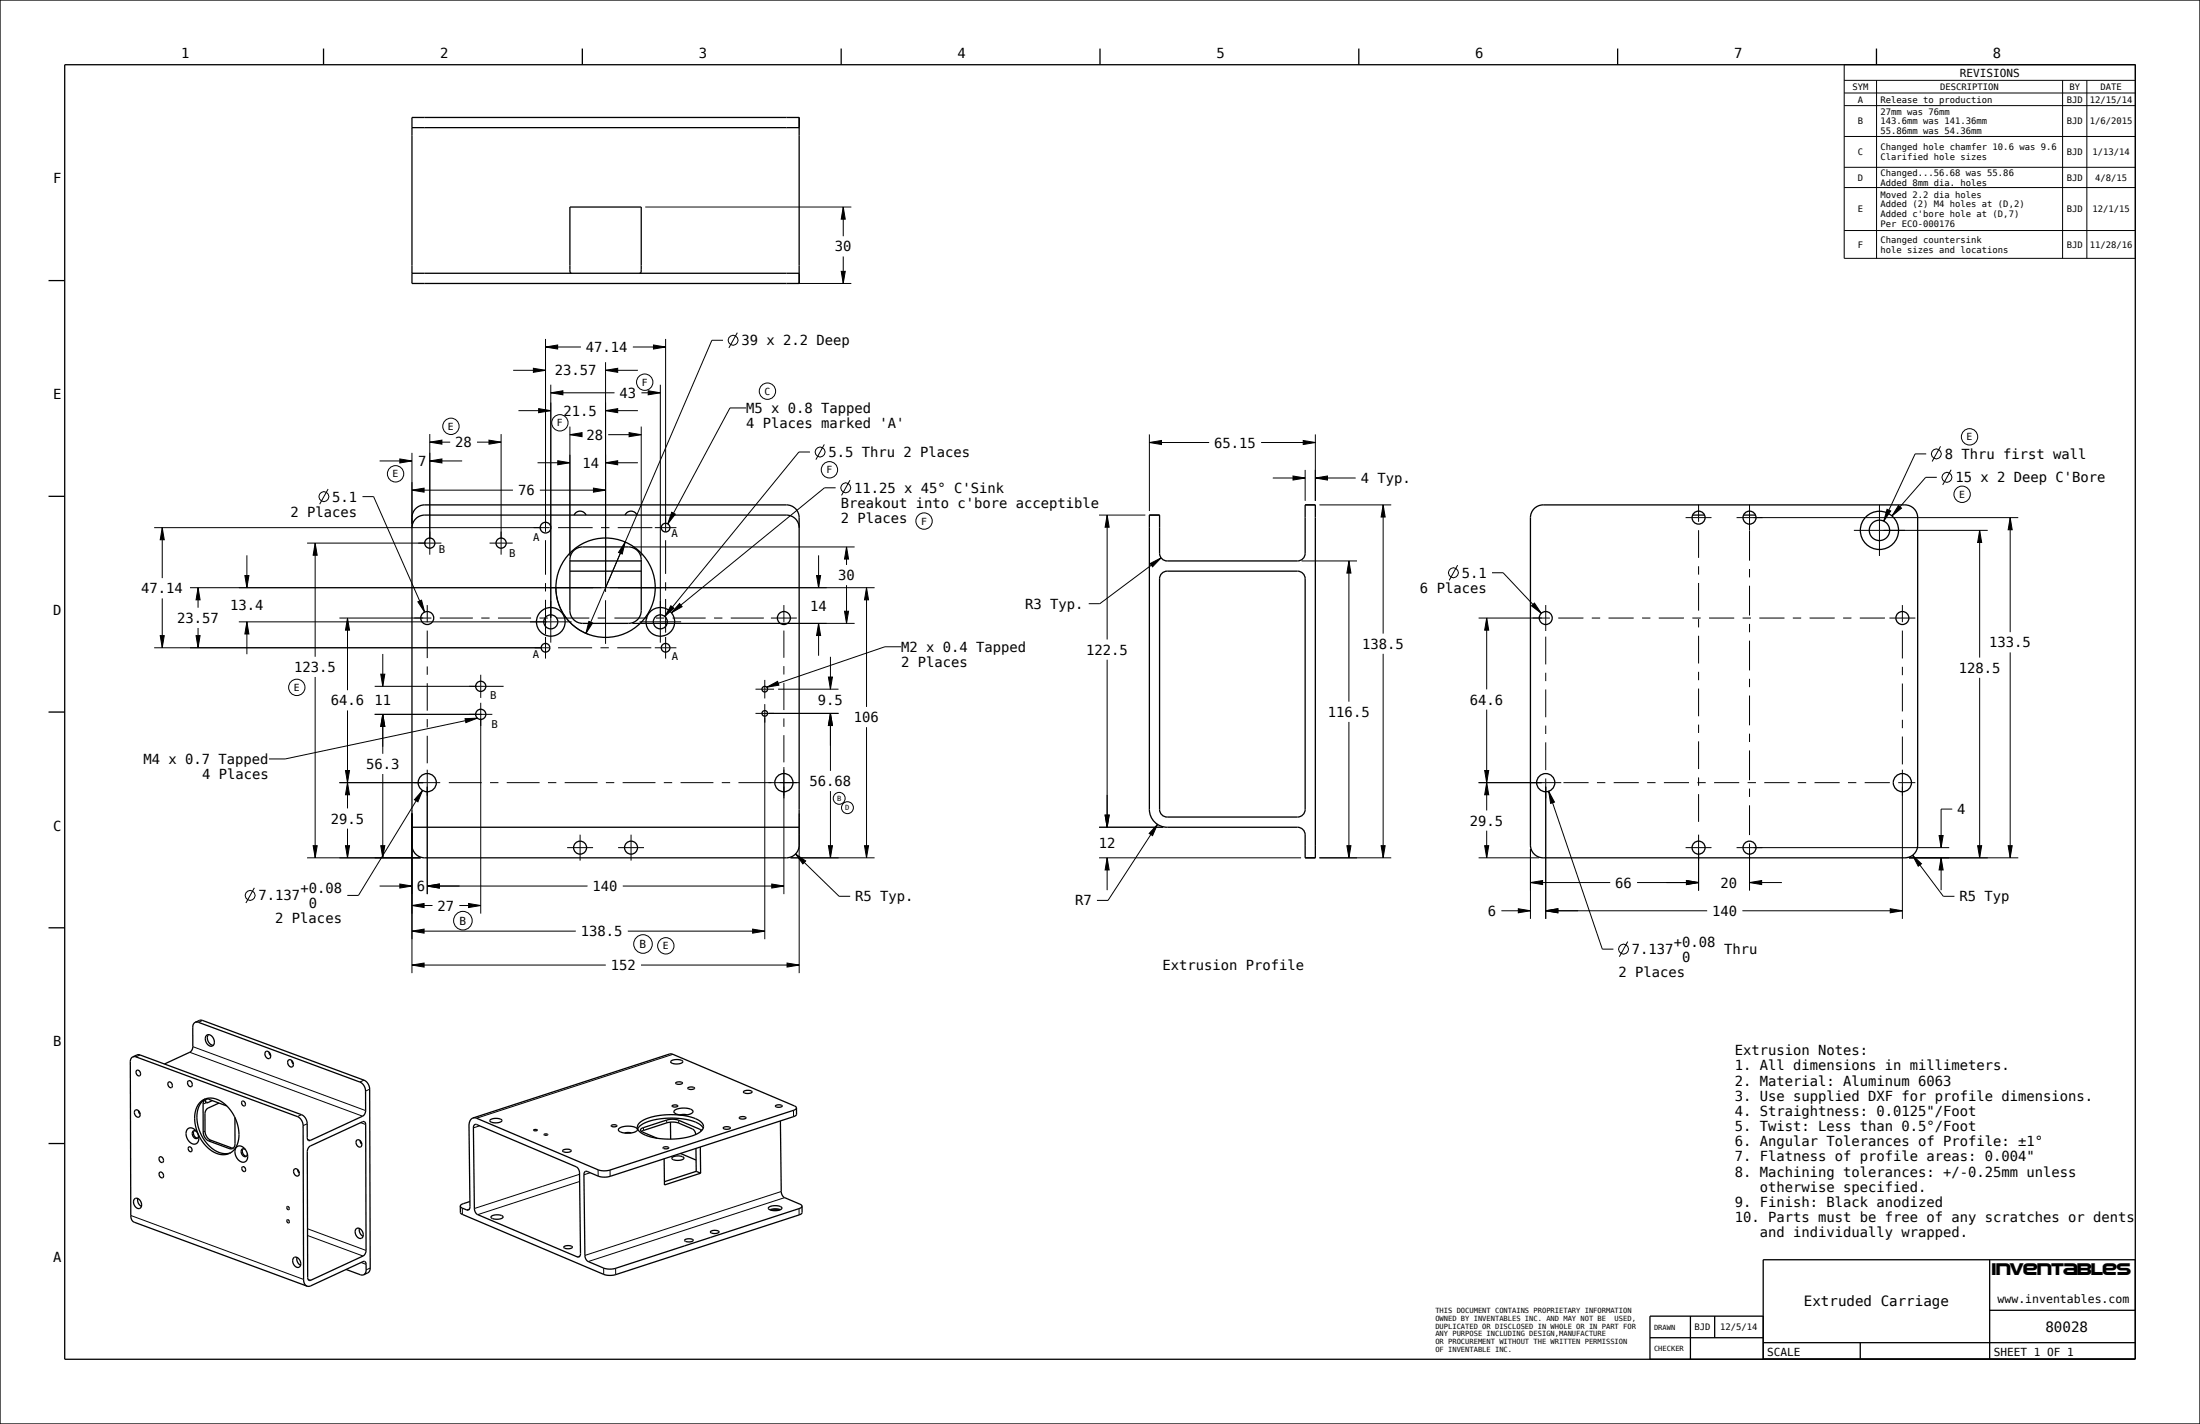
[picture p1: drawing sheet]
<svg xmlns="http://www.w3.org/2000/svg" width="864mm" height="559mm" viewBox="0 0 864 559" stroke-linecap="round" stroke-linejoin="round" font-family="sans-serif">
<g fill="none" stroke="#000" stroke-width=".51">
<path d="M0 0h863.6v558.8h-863.6zM127 19v6.4M228.6 19v6.4M330.2 19v6.4M431.8 19v6.4M533.4 19v6.4M635 19v6.4M736.6 19v6.4M25.4 25.4h812.8v508h-812.8zM161.7 46.1h152v65.1h-152zM161.7 50.1h152M19 110.1h6.4"/>
<path d="M161.7 107.2h152M224.4 107.2l-.5-.2-.2-.9v-24.9h28v24.9l-.1 .9-.6 .2M19 194.8h6.4M162.9 199.9a5 5 0 0 1 3.8-1.8h142a5 5 0 0 1 5 5v128.5a5 5 0 0 1-5 5h-142a5 5 0 0 1-5-5v-128.5a5 5 0 0 1 1.2-3.2zM602.2 199.6l1.4-1 2.2-.5h142a5 5 0 0 1 5 5v128.5a5 5 0 0 1-5 5h-142a5 5 0 0 1-5-5v-128.5l.2-1.6zM161.7 207.1a5 5 0 0 1 5-5h142a5 5 0 0 1 5 5M451.2 202.1h4v15a3 3 0 0 0 3 3h51.1a3 3 0 0 0 3-3v-19h4v138.5h-4v-9a3 3 0 0 0-3-3h-51.1a7 7 0 0 1-7-7zM664.4 202.1h4.7M684.4 202.1h4.7M223.7 220.1h28M223.7 224.1h28M456.3 224.8l1.9-.7h51.1a3 3 0 0 1 3 3v90.5a3 3 0 0 1-3 3h-51.1a3 3 0 0 1-3-3v-90.5a2.99 2.99 0 0 1 1.1-2.3z"/>
<path d="M19 279.4h6.4M161.7 324.6h152M19 364.1h6.4M52.1 414.7l-.7 .7-.2 1.2 .1 60.4 .7 2.1 .7 .5 67.8 25.1M52.1 414.7h1.3l63.3 23.5a4 4 0 0 1 2.3 3.5l.2 60.4 .4 1.7 .9 .9M76.6 401.2l2-.9 .9 .1 63.4 23.5a4 4 0 0 1 2.2 3.5l.2 70.2-.5 1.6-2 1M76.6 401.2h1.3l63.4 23.4a4 4 0 0 1 2.2 3.6v7.8l-.3 1-.6 .8-20.8 9.7a.89 .89 0 0 1-.9-.1 .89 .89 0 0 1-.3-1v-5.4a4 4 0 0 0-2.3-3.6l-63.3-23.4-1-.1-1.9 .8M76.6 401.2l-.5 .5-.4 .9v8.3l-.5 1.4-.7 .6-9.9 4.6M263.4 416.4l1.8-.6a2.22 2.22 0 0 1 2.8 1 3.8 3.8 0 0 1-4.7-.1zM81 432.7h.1M81.1 431.3a.8 .8 0 0 0-.5 .7 .8 .8 0 0 0 .4 .7M83.3 431.9l-2.2 .8"/>
<path d="M85.9 432.9l-4.4 2-.8 1-.2 1v7a4 4 0 0 0 2.2 3.5l8.9 3.1M185.7 438.7l-1.1 .9-.5 1.9 .4 32a1.03 1.03 0 0 1-1.3 1.3l-2.1-.9-.4-.6M306.3 439.9l.4 28a2.67 2.67 0 0 0 1.3 2.1l6.2 2.6 .6 .7M312.6 434.8l-.7-.8-48.6-20.4-77.6 25.1M312.6 434.8l-.3 .5-.8 .4-72 23.4-1.9 .4-2.8-.4-47.7-20.3-1.4-.1M312.6 434.8l.1 2.5-1 .8-72.2 23.5-1.8 .3-2-.1-5.2-2.1a1.01 1.01 0 0 0-1.1 .2 1.01 1.01 0 0 0-.2 1.1l.4 32a2.67 2.67 0 0 0 1.3 2.1l6.7 2.7 1.9 .2 1.9-.2 72.3-23.5 .8-.5 .3-.5M19 448.7h6.4M121.4 450l20.9-9.8a.89 .89 0 0 1 1 .1 .89 .89 0 0 1 .2 1v50.3l-1 1.3-20.5 9.5a.89 .89 0 0 1-1-.1 .89 .89 0 0 1-.2-1l-.2-49.4 .2-1zM186.2 441.4l.9-.1 39.1 16.6a2.77 2.77 0 0 1 1.3 2.4l.4 31.6a1.03 1.03 0 0 1-1.3 1.3l-39.1-16.6a2.77 2.77 0 0 1-1.3-2.4l-.4-31.6zM251.8 444l9.9-3.4 1.9-.3 2.6 .3 5.6 2.4a2.68 2.68 0 0 1 1.3 2.2M260.7 454.7l.1 10.3 14.2-4.6M263.2 440.4l.1 6.6"/>
<path d="M263.9 454.2l1.8-.6a2.22 2.22 0 0 1 2.7 1 3.8 3.8 0 0 1-4.7-.1zM267.1 452.6l6.1 2.6M273.2 450.7l.1 9M273.3 459.7l-12.5 4M273.3 459.7l1.7 .7M274.9 450.1l.1 10.3M52.8 470.5a2.23 2.23 0 0 1 2.4 .7 2.23 2.23 0 0 1 .2 2.5 1.61 1.61 0 0 1-1.8 .4 1.61 1.61 0 0 1-1-1.5l-.2-1.3zM54.1 470.3a2.82 2.82 0 0 0 1.4 3.1M180.7 473.3v2.6l.8 .7 55.5 23.5 2.5 .4 2.2-.3 72.2-23.5 .9-.8v-2.6M184.5 471.5l-3 1-.8 .8M135.9 498.2l5.8 2.1 1-.1M781 494.3v38.9"/>
<path d="M838.2 494.3h-146.1v39.1M142.7 500.2l.9-1.2 .1-2.8a.9 .9 0 0 0-.2-1 .9 .9 0 0 0-1-.1l-20.5 9.5-1.5 .1M663.6 516.5v16.9M673.1 516.5v8.4M692.1 516.5h-44.4v16.9M781 514.2h57.2M647.7 524.9h44.4M692.1 533.2h146.1M692.1 526.9h146.1M730.2 526.9v6.3"/>
<circle cx="167.7" cy="307.1" r="3.6"/>
<circle cx="746.8" cy="307.1" r="3.6"/>
</g>
<g fill="none" stroke="#000" stroke-width=".39">
<path d="M723.9 25.4h114.3v76h-114.3zM723.9 31.5h114.3M723.9 36.5h114.3M736.6 31.5v69.9M809.7 31.5v69.9M819.2 31.5v69.9M723.9 41.5h114.3M723.9 53.6h114.3M723.9 65.7h114.3M723.9 73.6h114.3M253.3 81.2h80.9M331 81.2l.8 4.8h-1.6z"/>
<path d="M331 81.2v11.5M723.9 90.5h114.3M310.3 111.2h23.9M330.2 106.5h1.6l-.8 4.7zM331 100.7v10.5M214.1 136.2l4.8-.8v1.6zM214.1 133v72.5M214.1 136.2h13.9M248.4 136.2h12.9M256.5 135.4l4.8 .8-4.8 .8zM261.3 133v72.5M283.8 133.5h-4.4l-49.4 115"/>
<path d="M289.4 130.6l-3.3 5.9M201.4 145.3h12.7M209.4 144.5l4.7 .8-4.7 .8zM216.2 154.1l4.8-.8v1.6zM216.2 151v91.4M216.2 154.1h25M237.7 145.3l4.8-.8v1.6zM237.7 142.1v86.9M237.7 145.3h12.7M251.8 154.1h7.4M254.4 153.3l4.8 .8-4.8 .8zM259.2 151v91.4"/>
<path d="M161.7 177.7v27.8M168.7 173.5l4.8-.8v1.6zM168.7 170.3v41.2M168.7 173.5h8M187.3 173.5h9.4M191.9 172.7l4.8 .8-4.8 .8zM196.7 170.3v41.2M203.5 161.2h12.7M211.4 160.4l4.8 .8-4.8 .7zM223.7 170.6l4.8-.8v1.6zM223.7 167.4v50.6M223.7 170.6h4.5"/>
<path d="M237.7 161.2l4.8-.8v1.5zM237.7 161.2h12.7M238.7 170.6h13M246.9 169.8l4.8 .8-4.8 .8zM251.7 167.4v50.6M292.9 160.1h-6.4l-24.4 45.5M318 177.4h-4.4l-52.7 64.5M323.6 174.4l-3.3 6M451.2 173.7l4.7-.8v1.5zM451.2 170.5v30M451.2 173.7h23.4M495 173.7h21.3"/>
<path d="M511.6 172.9l4.7 .8-4.7 .7zM516.3 170.5v26M756.1 178.1h-4.3l-12.3 26.4M761.8 175.1l-3.4 6M128.8 191.9l-3.3 6M142.3 194.9h4.4l20 45.3M149 180.9h12.7M156.9 180.1l4.8 .8-4.8 .8zM161.7 192.3l4.8-.8v1.6zM161.7 192.3h39.7M168.7 180.9l4.8-.8v1.6zM168.7 180.9h12.7"/>
<path d="M211 181.6h12.7M211.9 192.3h25.8M218.9 180.8l4.8 .8-4.8 .8zM232.9 191.5l4.8 .8-4.8 .8zM237.7 181.6l4.8-.8v1.6zM237.7 181.6h12.7M328 191.4h-4.3l-60.1 49.1M333.6 188.4l-3.3 6M499.6 187.6h12.7M507.6 186.8l4.7 .8-4.7 .8zM512.3 184.4v12.1M516.3 187.6l4.8-.8v1.6z"/>
<path d="M516.3 187.6h15.9M517.9 198.1h28.2M542.9 198.1l.8 4.8h-1.5zM542.9 198.1v50.5M740.8 199.8l1.4 .7-2.7 4zM745.2 198.4l1.2 1-3.7 3.1zM760.3 187.3h-4.4l-13.2 15.2M765.9 184.3l-3.3 6M60.5 207.1h152.1M63.7 207.1l.8 4.7h-1.6zM63.7 207.1v19.8M96.9 217.9v12.7"/>
<path d="M120.5 213.1h46.6M123.7 213.1l.8 4.8h-1.6zM123.7 213.1v44.6M245.4 212.7l-1.1 4.7-1.5-.6zM248.3 214.6h87.2M263.7 201l1.4 .8-3 3.8zM321.3 217.9v12.7M332.3 214.6l.8 4.8h-1.6zM332.3 214.6v7.1M431.4 202.1h18.2M434.6 202.1l.8 4.8h-1.6zM434.6 202.1v48.8"/>
<path d="M455.8 218.9l-24.1 18h-4.3M688.4 203.1h103.9M739.4 208.1h40.9M777.1 208.1l.8 4.8h-1.6zM777.1 208.1v50M789.1 203.1l.8 4.8h-1.6zM789.1 203.1v45M63.7 234.8v19.4M74.6 230.6h161.5M77.8 230.6l.7 4.8h-1.5zM77.8 230.6v7.9M96.1 225.9h1.6l-.8 4.7z"/>
<path d="M164 236.2l1.5-.7 1.2 4.7zM218.2 230.6a19.5 19.5 0 0 0 13.3 18.5M239.3 230.6h104M263.3 237.7l1.3 1-3.7 3.2zM266.8 236.8l1 1.3-4.2 2.4zM320.5 225.9h1.6l-.8 4.7zM331.5 239.9h1.6l-.8 4.7zM332.3 229.6v15M340.1 230.6l.8 4.8h-1.5zM340.1 230.6v46.8M451.5 221.1l4.3-2.2-3.4 3.5zM510.9 220.1h21.8"/>
<path d="M529.5 220.1l.8 4.8h-1.6zM529.5 220.1v55.3M572.2 221.8l-3.3 5.9M585.7 224.8h4.3l15 15.9M601.2 237.7l1.1-1 2.7 4zM60.5 254.2h152.1M62.9 249.4h1.6l-.8 4.8zM77 249.4h1.5l-.7 4.8zM77.8 246.4v7.8M93.7 244h120.9M96.9 244l.8 4.8h-1.6zM96.9 244v12.7"/>
<path d="M133.2 242.5h32.9M136.4 242.5l.8 4.8h-1.6zM136.4 242.5v28.4M150.3 256.6v12.7M231.2 243.9l1.4 .6-2.6 4zM248.3 244.6h87.2M321.3 244.6l.8 4.8h-1.6zM321.3 244.6v12.7M326 257.7v12.7M353.7 253.8h-6.3l-46.4 15.9M434.6 258.9v65.7M542.9 256.6v80"/>
<path d="M580.4 242.5h24.8M583.6 242.5l.8 4.8h-1.6zM583.6 242.5v28M789.1 256v80.6M123.7 265.6v71M136.4 278.8v38.4M147.1 269.3h40M149.5 264.6h1.6l-.8 4.7zM301 269.7l4.2-2.3 .6 1.5zM301.8 279.9h27.4M305.4 270.4h23.8M325.2 265.7h1.6l-.8 4.7z"/>
<path d="M326 279.9l.8 4.8h-1.6zM326 279.9v22.6M583.6 278.5v39.5M777.1 266v70.6M147.1 280.3h42M150.3 280.3l.8 4.8h-1.6zM150.3 280.3v15.5M182.5 282l4.9-.2-4.5 1.8zM187.4 281.8l-75.5 16h-6.3M188.7 281.9v76.6M300.2 281.5v87.1M340.1 285.4v51.2"/>
<path d="M529.5 283.3v53.3M133.2 307.1h32.9M135.6 302.4h1.6l-.8 4.7zM136.4 307.1l.8 4.8h-1.6zM150.3 303.7v32.9M161.7 319.2v62.7M165.9 310.2l-1.9 4.5-1.3-.9zM165.9 310.2l-25.2 41.2h-4.4M167.7 308.7v42.2M307.7 308.7v42.2M313.7 319.2v62.7M326 310.4v26.2"/>
<path d="M433.8 319.9h1.6l-.8 4.7zM580.4 307.1h24.8M582.8 302.4h1.6l-.8 4.7zM583.6 307.1l.8 4.8h-1.6zM606.8 308.7v51.9M607.9 310.5l2.3 4.3-1.5 .5zM607.9 310.5l21.1 62h4.3M746.8 308.7v51.9M766.3 317.5h-4.3v15.1M120.5 336.6h44.6M122.9 331.9h1.6l-.8 4.7zM135.6 331.9h1.6l-.8 4.7z"/>
<path d="M136.4 325.2v11.4M149.5 331.9h1.6l-.8 4.7zM310.3 336.6h33M312.3 335.1l4 2.8-1.1 1.1zM312.3 335.1l17.1 16.6h4.3M325.2 331.9h1.6l-.8 4.7zM339.4 331.9h1.5l-.8 4.7zM431.4 324.6h25.2M431.4 336.6h79.3M434.6 336.6l.8 4.8h-1.6zM434.6 336.6v12.7M454.4 323.5l-2 4.4-1.3-.8z"/>
<path d="M454.4 323.5l-19.4 29.8h-4.4M517.9 336.6h28.2M528.7 331.9h1.6l-.8 4.7zM542.2 331.9h1.5l-.8 4.7zM580.4 336.6h23.8M582.8 331.9h1.6l-.8 4.7zM583.6 326v10.6M600.8 333.2v27.4M666.8 334.2v15.3M686.8 334.2v15.3M688.4 332.6h76.7M749.4 336.6h42.9"/>
<path d="M750.8 335.6l3.5 3.4-1.3 .9zM750.8 335.6l12 16.1h4.4M761.2 327.9h1.6l-.8 4.7zM762 336.6l.8 4.8h-1.6zM762 336.6v12.7M776.3 331.9h1.6l-.8 4.7zM788.3 331.9h1.6l-.8 4.7zM99.8 348.4l-3.3 6M149 347.7h12.7M156.9 346.9l4.8 .8-4.8 .8zM161.7 355.3l4.8-.8v1.6zM161.7 355.3h8.1"/>
<path d="M167.7 347.7l4.8-.8v1.6zM167.7 347.7h62.9M180.3 355.3h8.4M183.9 354.5l4.8 .8-4.8 .8zM244.5 347.7h63.2M302.9 346.9l4.8 .8-4.8 .8zM589.4 357.4h11.4M596 356.6l4.8 .8-4.8 .8zM600.8 346.3l4.7-.8v1.6zM600.8 346.3h31.3M606.8 357.4l4.7-.8v1.6zM606.8 357.4h63.3"/>
<path d="M642.6 346.3h24.2M662 345.5l4.8 .8-4.8 .8zM684 357.4h62.8M686.8 346.3l4.7-.8v1.6zM686.8 346.3h12.7M742 356.6l4.8 .8-4.8 .8zM161.7 365.4l4.8-.8v1.6zM161.7 378.7l4.8-.8v1.6zM161.7 365.4h64.3M161.7 378.7h76.1M246.4 365.4h53.8M251.6 378.7h62.1"/>
<path d="M295.4 364.6l4.8 .8-4.8 .8zM308.9 377.9l4.8 .8-4.8 .8zM639 369.5l-3.3 5.9M55 414l-1.6 .7M74.5 412.9l67.8 25.1M75.7 410.7l67.8 25.1M79.5 400.4l-1.6 .8M264.2 413.7l-77.1 25.1M80.6 432.3l1 .4M118.3 437.4l-1.6 .8M142.9 423.9l-1.6 .7M145.1 427.4l-1.6 .8"/>
<path d="M311.5 435.7v2.5M120.6 441l-1.6 .7M120.7 447.1l1.1 .4M141.6 440.5l1.9 .8M188.3 441.8l-2.5 .8M234.8 459.1v2.4M239.5 459.1v2.5M51.3 477l67.9 25.1M181.5 474.1v2.5M184.3 474.5l-1.1 .3M227.5 460.8l-41.3 13.4M227.5 463.6l-40 13"/>
<path d="M231.7 460.2l-2.5 .8M306.7 467.6l-77.1 25M308 470l-77.1 25.1M313.7 474.3v2.5M120.7 482.2l23 8.5M120.7 484.8l21.8 8.1M141.7 495.4l2 .8M145.3 497.6l-1.6 .7M227.6 492.9l-1 .3M237 497.6v2.5M241.7 497.7v2.5M120.9 502l1.1 .4"/>
<circle cx="287.7" cy="133.5" r="1.95"/>
<circle cx="253.1" cy="150" r="3.2"/>
<circle cx="321.9" cy="177.4" r="1.95"/>
<circle cx="760.1" cy="178.1" r="1.95"/>
<circle cx="127.1" cy="194.9" r="1.95"/>
<circle cx="325.6" cy="184.4" r="3.2"/>
<circle cx="332" cy="191.4" r="1.95"/>
<circle cx="764.2" cy="187.3" r="1.95"/>
<circle cx="362.7" cy="204.5" r="3.2"/>
<circle cx="570.5" cy="224.8" r="1.95"/>
<circle cx="98.2" cy="351.4" r="1.95"/>
<circle cx="637.3" cy="372.5" r="1.95"/>
</g>
<g fill="#000">
<path d="M331 81.2l.8 4.8h-1.6zM330.2 106.5h1.6l-.8 4.7zM214.1 136.2l4.8-.8v1.6zM256.5 135.4l4.8 .8-4.8 .8zM209.4 144.5l4.7 .8-4.7 .8zM216.2 154.1l4.8-.8v1.6zM237.7 145.3l4.8-.8v1.6zM254.4 153.3l4.8 .8-4.8 .8zM168.7 173.5l4.8-.8v1.6zM191.9 172.7l4.8 .8-4.8 .8zM211.4 160.4l4.8 .8-4.8 .7zM223.7 170.6l4.8-.8v1.6z"/>
<path d="M237.7 161.2l4.8-.8v1.5zM246.9 169.8l4.8 .8-4.8 .8zM451.2 173.7l4.7-.8v1.5zM511.6 172.9l4.7 .8-4.7 .7zM161.7 192.3l4.8-.8v1.6zM156.9 180.1l4.8 .8-4.8 .8zM168.7 180.9l4.8-.8v1.6zM218.9 180.8l4.8 .8-4.8 .8zM232.9 191.5l4.8 .8-4.8 .8zM237.7 181.6l4.8-.8v1.6zM507.6 186.8l4.7 .8-4.7 .8zM516.3 187.6l4.8-.8v1.6z"/>
<path d="M542.9 198.1l.8 4.8h-1.5zM63.7 207.1l.8 4.7h-1.6zM123.7 213.1l.8 4.8h-1.6zM245.4 212.7l-1.1 4.7-1.5-.6zM263.7 201l1.4 .8-3 3.8zM332.3 214.6l.8 4.8h-1.6zM434.6 202.1l.8 4.8h-1.6zM451.5 221.1l4.3-2.2-3.4 3.5zM740.8 199.8l1.4 .7-2.7 4zM745.2 198.4l1.2 1-3.7 3.1zM777.1 208.1l.8 4.8h-1.6zM789.1 203.1l.8 4.8h-1.6z"/>
<path d="M77.8 230.6l.7 4.8h-1.5zM96.1 225.9h1.6l-.8 4.7zM320.5 225.9h1.6l-.8 4.7zM340.1 230.6l.8 4.8h-1.5zM529.5 220.1l.8 4.8h-1.6zM62.9 249.4h1.6l-.8 4.8zM77 249.4h1.5l-.7 4.8zM96.9 244l.8 4.8h-1.6zM136.4 242.5l.8 4.8h-1.6zM164 236.2l1.5-.7 1.2 4.7zM231.2 243.9l1.4 .6-2.6 4zM263.3 237.7l1.3 1-3.7 3.2z"/>
<path d="M266.8 236.8l1 1.3-4.2 2.4zM321.3 244.6l.8 4.8h-1.6zM331.5 239.9h1.6l-.8 4.7zM583.6 242.5l.8 4.8h-1.6zM601.2 237.7l1.1-1 2.7 4zM149.5 264.6h1.6l-.8 4.7zM301 269.7l4.2-2.3 .6 1.5zM326 279.9l.8 4.8h-1.6zM325.2 265.7h1.6l-.8 4.7zM150.3 280.3l.8 4.8h-1.6zM182.5 282l4.9-.2-4.5 1.8zM136.4 307.1l.8 4.8h-1.6z"/>
<path d="M135.6 302.4h1.6l-.8 4.7zM165.9 310.2l-1.9 4.5-1.3-.9zM582.8 302.4h1.6l-.8 4.7zM583.6 307.1l.8 4.8h-1.6zM607.9 310.5l2.3 4.3-1.5 .5zM122.9 331.9h1.6l-.8 4.7zM135.6 331.9h1.6l-.8 4.7zM149.5 331.9h1.6l-.8 4.7zM312.3 335.1l4 2.8-1.1 1.1zM325.2 331.9h1.6l-.8 4.7zM339.4 331.9h1.5l-.8 4.7zM433.8 319.9h1.6l-.8 4.7z"/>
<path d="M434.6 336.6l.8 4.8h-1.6zM454.4 323.5l-2 4.4-1.3-.8zM528.7 331.9h1.6l-.8 4.7zM542.2 331.9h1.5l-.8 4.7zM582.8 331.9h1.6l-.8 4.7zM750.8 335.6l3.5 3.4-1.3 .9zM762 336.6l.8 4.8h-1.6zM761.2 327.9h1.6l-.8 4.7zM776.3 331.9h1.6l-.8 4.7zM788.3 331.9h1.6l-.8 4.7zM156.9 346.9l4.8 .8-4.8 .8zM161.7 355.3l4.8-.8v1.6z"/>
<path d="M167.7 347.7l4.8-.8v1.6zM183.9 354.5l4.8 .8-4.8 .8zM302.9 346.9l4.8 .8-4.8 .8zM600.8 346.3l4.7-.8v1.6zM596 356.6l4.8 .8-4.8 .8zM606.8 357.4l4.7-.8v1.6zM662 345.5l4.8 .8-4.8 .8zM686.8 346.3l4.7-.8v1.6zM742 356.6l4.8 .8-4.8 .8zM161.7 365.4l4.8-.8v1.6zM161.7 378.7l4.8-.8v1.6zM295.4 364.6l4.8 .8-4.8 .8z"/>
<path d="M308.9 377.9l4.8 .8-4.8 .8z"/>
</g>
<!-- layer: 02___PRT_ALL_AXES -->
<g fill="none" stroke="#000" stroke-width=".51">
<path d="M225.4 202.1a2.55 2.55 0 0 1 2.3-1.5 2.55 2.55 0 0 1 2.4 1.5M225.5 215.8a5 5 0 0 1 3.2-1.2h18a5 5 0 0 1 5 5v20a5 5 0 0 1-5 5h-18a5 5 0 0 1-5-5v-20a5 5 0 0 1 1.8-3.8zM245.4 202.1a2.55 2.55 0 0 1 2.3-1.5 2.55 2.55 0 0 1 2.4 1.5M81.1 406.3a2.46 2.46 0 0 1 2.5 .7 2.46 2.46 0 0 1 .5 2.5 1.5 1.5 0 0 1-1.5 1.1 1.5 1.5 0 0 1-1.4-1.1 2.57 2.57 0 0 1-.1-3.2zM81.8 406a2.84 2.84 0 0 0 1.9 4.2M104.3 412.7a1.49 1.49 0 0 1 1.8 .8 1.49 1.49 0 0 1-.6 1.9 1.81 1.81 0 0 1-1.2-2.7zM105.6 412.9l.7 1.4M113.2 416a1.49 1.49 0 0 1 1.8 .8 1.49 1.49 0 0 1-.6 1.9 1.81 1.81 0 0 1-1.2-2.7zM114.5 416.2l.7 1.4M53 435.7a1.49 1.49 0 0 1 1.8 .8 1.49 1.49 0 0 1-.6 1.9 1.81 1.81 0 0 1-1.2-2.7zM53.6 420.1a1.14 1.14 0 0 1 1.4 .7 1.14 1.14 0 0 1-.5 1.4l-1-.9zM54.4 435.9l.6 1.4"/>
<path d="M66.1 424.7a1.14 1.14 0 0 1 1.4 .7 1.14 1.14 0 0 1-.5 1.4l-1-.8zM73.9 424.2a1.2 1.2 0 0 1 1.4 .7 1.2 1.2 0 0 1-.6 1.5l-.6-.3a1.47 1.47 0 0 1-.2-1.9zM78.7 432.5a6.7 6.7 0 0 1 9.3 .5 15.2 15.2 0 0 1 4.8 16.9 6.2 6.2 0 0 1-9.5 1.8 15.1 15.1 0 0 1-5.9-17.6zM80.6 431.2a9.3 9.3 0 0 0-2.8 10.8 13.8 13.8 0 0 0 9.9 10.7l2.8-.3M80.7 431.4l-.7 .6-.3 1 .1 11.2a4 4 0 0 0 2.2 3.6l8 2.9a1.66 1.66 0 0 0 2.3-1.9l-.1-10.2M80.7 431.4l1-.1 7.3 2.7M80.7 431.4h.1M95 432.2a.93 .93 0 0 1 1.2 .6 .93 .93 0 0 1-.6 1.2l-.7-.8zM192.4 439.5l1.8-.6a2.22 2.22 0 0 1 2.8 1 3.8 3.8 0 0 1-4.7-.1zM263.9 433.9l1.1-.3a.6 .6 0 0 1 .7 0 .6 .6 0 0 1 .3 .6l-1.1 .2a.66 .66 0 0 1-1-.5zM264.8 435.8a6.8 6.8 0 0 1 7.2 .1v.1a2.6 2.6 0 0 1-3 1.6 4.3 4.3 0 0 1-4.5-1.3zM265.3 424.9l1.6-.4a.57 .57 0 0 1 .7 0 .57 .57 0 0 1 .2 .7l-1.6 .3a.64 .64 0 0 1-.9-.6z"/>
<path d="M269.6 437.5l-1.2-.2-1.4 .2M270.1 426.9l1.5-.3a.57 .57 0 0 1 .7-.1 .57 .57 0 0 1 .2 .7l-1.5 .3a.64 .64 0 0 1-.9-.6zM290.3 438.5l1.5-.3a.57 .57 0 0 1 .7 0 .57 .57 0 0 1 .2 .7l-1.5 .2a.64 .64 0 0 1-.9-.6zM291.9 428.3l1.9-.4a1.03 1.03 0 0 1 1.4 .7l-1.9 .5a1.03 1.03 0 0 1-1.4-.7zM304.5 433.9l1.5-.4a.57 .57 0 0 1 .7 0 .57 .57 0 0 1 .2 .7l-1.5 .3a.64 .64 0 0 1-.9-.6zM62.6 454.1a1.14 1.14 0 0 1 1.5 .6 1.14 1.14 0 0 1-.6 1.5l-1-.9zM73.6 443.1a2.84 2.84 0 0 1 4.2 2.2 2.3 2.3 0 0 1 .1 2.5 2.3 2.3 0 0 1-2.1 1.1 4.1 4.1 0 0 1-2.2-5.8zM74 450.2a.93 .93 0 0 1 1.3 .5 .93 .93 0 0 1-.6 1.2l-.7-.7zM76.2 443.7a1.93 1.93 0 0 0 1.4 2.9M76.2 443.7h.1M77.1 444a1.07 1.07 0 0 0-1.5 0 1.07 1.07 0 0 0 0 1.5 1.21 1.21 0 0 0 .9 1.2 1.21 1.21 0 0 0 1.3-.5l.1-.5M92.8 450.2a2.84 2.84 0 0 1 4.2 2.2 2.3 2.3 0 0 1 .1 2.5 2.3 2.3 0 0 1-2.1 1.1 4.1 4.1 0 0 1-2.2-5.8z"/>
<path d="M95.1 458a.93 .93 0 0 1 1.2 .5 .93 .93 0 0 1-.6 1.2l-.7-.8zM95.4 450.8a1.92 1.92 0 0 0 1.4 2.9M96.3 451.1a1.07 1.07 0 0 0-1.5 0 1.07 1.07 0 0 0 0 1.5 1.21 1.21 0 0 0 .8 1.2 1.21 1.21 0 0 0 1.4-.5l.1-.5M115.5 458.8a1.49 1.49 0 0 1 1.8 .8 1.49 1.49 0 0 1-.6 1.9 1.81 1.81 0 0 1-1.2-2.7zM116.8 459l.7 1.4M140 447.4a1.49 1.49 0 0 1 1.8 .9 1.49 1.49 0 0 1-.6 1.8 1.81 1.81 0 0 1-1.2-2.7zM141.4 447.6l.6 1.4M209.5 443.4l.8-.2a.35 .35 0 0 1 .5 .1 .35 .35 0 0 1 0 .5 .35 .35 0 0 1-.5 0zM213.6 445.1l.8-.1a.35 .35 0 0 1 .5 0 .35 .35 0 0 1 0 .5 .35 .35 0 0 1-.5 0zM220.9 451.4l1.9-.4a1.03 1.03 0 0 1 1.4 .7l-1.9 .5a1.03 1.03 0 0 1-1.4-.8zM240 441.7l1.1-.3a.6 .6 0 0 1 .7-.1 .6 .6 0 0 1 .3 .7l-1.1 .2a.66 .66 0 0 1-1-.5zM243 442.9a6.8 6.8 0 0 1 7.2 .1v.1a2.6 2.6 0 0 1-3 1.6 4.3 4.3 0 0 1-4.5-1.3z"/>
<path d="M247.8 444.6l-1.2-.2-1.4 .2M250.9 440.7a21.4 21.4 0 0 1 14.7-3.2 15 15 0 0 1 10.1 3.3 2.42 2.42 0 0 1-1.3 3.7 27.5 27.5 0 0 1-22.5 .2 2.38 2.38 0 0 1-1-4zM260.3 450.3l1.2-.3a.6 .6 0 0 1 .6 0 .6 .6 0 0 1 .3 .6l-1.1 .2a.66 .66 0 0 1-1-.5zM275.5 443.6l-9.1-4-2-.4-2.5 .3-9.5 3.1a.84 .84 0 0 0-1 .7 .84 .84 0 0 0 .8 .9l5.7 2.5M276 442.7a8.7 8.7 0 0 0-6.9-3.5 26.9 26.9 0 0 0-17.5 2.3l-1.3 1.5M284 442.5l1.6-.4a.67 .67 0 0 1 1 .7l-1.6 .3a.67 .67 0 0 1-1-.6zM62.7 460.1a1.14 1.14 0 0 1 1.4 .6 1.14 1.14 0 0 1-.6 1.5l-.9-.9zM192.9 477.3l1.8-.6a2.22 2.22 0 0 1 2.8 1 3.8 3.8 0 0 1-4.8-.1zM301.8 473.8a4.4 4.4 0 0 1 5.1 .3 4.1 4.1 0 0 1-5.3 0zM306 474.8l-3.5 .1M306.3 474.7l-2-.3-2.1 .3M115.3 493.6a2.23 2.23 0 0 1 2.4 .7 2.23 2.23 0 0 1 .2 2.5 1.61 1.61 0 0 1-1.8 .4 1.61 1.61 0 0 1-1-1.5l-.2-1.3z"/>
<path d="M116.6 493.4a2.82 2.82 0 0 0 1.4 3.1M139.8 482.2a2.23 2.23 0 0 1 2.4 .7 2.23 2.23 0 0 1 .2 2.5 1.61 1.61 0 0 1-1.8 .4 1.61 1.61 0 0 1-1-1.5l-.2-1.1zM141.1 482.1a2.82 2.82 0 0 0 1.4 3M221.4 489.2l1.8-.4a1.03 1.03 0 0 1 1.4 .7l-1.8 .5a1.03 1.03 0 0 1-1.5-.7zM268.8 486.5l1.9-.4a1.03 1.03 0 0 1 1.4 .8l-1.9 .5a1.03 1.03 0 0 1-1.4-.8zM279 483.2l1.8-.4a1.03 1.03 0 0 1 1.4 .8l-1.9 .5a1.03 1.03 0 0 1-1.4-.8z"/>
<circle cx="168.7" cy="213.1" r="2"/>
<circle cx="196.7" cy="213.1" r="2"/>
<circle cx="214.1" cy="207.1" r="2.1"/>
<circle cx="261.3" cy="207.1" r="1.7"/>
<circle cx="666.8" cy="203.1" r="2.55"/>
<circle cx="686.8" cy="203.1" r="2.55"/>
<circle cx="737.8" cy="208.1" r="4"/>
<circle cx="737.8" cy="208.1" r="7.5"/>
<circle cx="237.7" cy="230.6" r="19.5"/>
<circle cx="167.7" cy="242.5" r="2.55"/>
<circle cx="214.1" cy="254.2" r="1.7"/>
<circle cx="216.2" cy="244" r="2.75"/>
<circle cx="216.2" cy="244" r="5.6"/>
<circle cx="259.2" cy="244" r="2.75"/>
<circle cx="259.2" cy="244" r="5.6"/>
<circle cx="261.3" cy="254.2" r="1.7"/>
<circle cx="307.7" cy="242.5" r="2.55"/>
<circle cx="606.8" cy="242.5" r="2.55"/>
<circle cx="746.8" cy="242.5" r="2.55"/>
<circle cx="188.7" cy="269.3" r="2"/>
<circle cx="300.2" cy="279.9" r="1.1"/>
<circle cx="300.2" cy="270.4" r="1.1"/>
<circle cx="188.7" cy="280.3" r="2"/>
<circle cx="307.7" cy="307.1" r="3.6"/>
<circle cx="606.8" cy="307.1" r="3.6"/>
<circle cx="227.7" cy="332.6" r="2.55"/>
<circle cx="247.7" cy="332.6" r="2.55"/>
<circle cx="666.8" cy="332.6" r="2.55"/>
<circle cx="686.8" cy="332.6" r="2.55"/>
<circle cx="113" cy="474" r=".58"/>
<circle cx="113.1" cy="479.2" r=".58"/>
</g>
<g fill="none" stroke="#000" stroke-width=".39">
<path d="M666.8 198v6.8M686.8 198v10.2M737.8 198.1v20.1M164.2 213.1h9.1M168.7 208.6v9.1M192.2 213.1h9.1M196.7 208.6v9.1M209.5 207.1h6.3M214.1 202.4v6.3M214.1 212v13.5M219.1 207.1h13.6M235.9 207.1h3.3"/>
<path d="M237.7 208.6v17.1M242.5 207.1h13.6M257 207.1h8.5M261.3 202.8v5.9M261.3 212v13.2M661.7 203.1h10.2M666.8 208v10.9M681.7 203.1h10.2M686.8 208.3v11.7M727.7 208.1h20.1M167.7 237.4v6.8M214.1 228.8v3.3"/>
<path d="M214.1 235.4v13.5M215.7 230.6h17.1M216.2 235.9v16.3M236.1 230.6h3.3M237.7 229v3.3M237.7 235.5v17.2M242.6 230.6h17.2M259.2 235.9v16.3M261.3 228.5v3.3M261.3 235v13.3M307.7 237.4v6.8M606.8 237.4v10.2"/>
<path d="M666.8 222.2v3.3M666.8 228.8v10.8M686.8 223.3v3.3M686.8 229.9v11.6M746.8 237.4v6.8M167.7 247.4v10.8M169.4 242.5h-6.8M172.6 242.5h13M188.9 242.5h3.3M195.5 242.5h13M208 244h16.4M209.9 254.2h5.9"/>
<path d="M211.8 242.5h3.2M214.1 250v8.4M218.3 242.5h13M219.1 254.2h13.3M234.6 242.5h3.3M235.7 254.2h3.3M241.2 242.5h13M242.3 254.2h13.4M251 244h16.4M257 254.2h8.5M257.5 242.5h3.2M261.3 250v8.4"/>
<path d="M264 242.5h13M280.3 242.5h3.3M286.9 242.5h13M302.6 242.5h10.2M307.7 247.4v10.7M606.8 249.8v10.9M608.4 242.5h-6.7M611.7 242.5h9.9M624.9 242.5h3.2M631.4 242.5h9.9M644.6 242.5h3.3M651.1 242.5h9.9"/>
<path d="M664.3 242.5h3.3M666.8 242.9v3.3M666.8 249.5v10.9M670.9 242.5h9.9M684 242.5h3.3M686.8 244.8v3.3M686.8 251.4v11.7M690.6 242.5h9.9M703.8 242.5h3.2M710.3 242.5h9.9M723.5 242.5h3.3M730.1 242.5h9.8"/>
<path d="M741.7 242.5h10.2M746.8 247.4v11M167.7 261.5v3.3M167.7 268.1v10.8M184.2 269.3h13.5M188.7 264.8v9.1M188.7 275.8v9.1M296.6 279.9h7.3M296.6 270.4h7.3M300.2 266.8v7.3M300.2 276.3v7.3M307.7 261.4v3.3"/>
<path d="M307.7 268v10.6M606.8 264v3.3M606.8 270.6v10.9M666.8 263.6v3.3M666.8 270.2v10.9M686.8 266.4v3.3M686.8 272.9v11.7M746.8 261.7v3.3M746.8 268.2v11M167.7 282.2v3.3M167.7 288.7v10.8M184.2 280.3h9.1"/>
<path d="M307.7 281.9v3.3M307.7 288.5v10.7M606.8 284.7v3.3M606.8 291.3v10.9M666.8 284.4v3.2M666.8 290.9v10.9M686.8 287.9v3.3M686.8 294.5v11.7M746.8 282.5v3.2M746.8 289v11M162.6 307.1h10.2M167.7 302v10.2"/>
<path d="M176.2 307.1h12.9M192.4 307.1h3.2M198.9 307.1h12.9M215.1 307.1h3.3M221.7 307.1h12.9M237.8 307.1h3.3M244.4 307.1h12.9M260.6 307.1h3.3M267.2 307.1h12.8M283.3 307.1h3.3M289.9 307.1h23.9M307.7 301v12.2"/>
<path d="M600.7 307.1h12.2M606.8 305.5v7.7M613.7 307.1h9.9M626.9 307.1h3.3M633.4 307.1h9.9M646.6 307.1h3.3M653.2 307.1h9.8M666.3 307.1h3.3M666.8 305.1v3.3M666.8 311.6v10.9M672.9 307.1h9.8M686 307.1h3.3"/>
<path d="M686.8 309.4v3.3M686.8 316v11.7M692.6 307.1h9.8M705.7 307.1h3.3M712.3 307.1h9.8M725.4 307.1h3.3M732 307.1h9.8M745.1 307.1h6.8M746.8 302v10.2M222.6 332.6h10.2M227.7 327.5v10.2M242.6 332.6h10.2"/>
<path d="M247.7 327.5v10.2M661.7 332.6h10.2M666.8 327.5v10.2M681.7 332.6h10.2M686.8 331v6.7M81 432.7l-1.3 .6M261.7 439.5v1.1M266.4 439.6v1.1M80.5 443.9l-.7 .3M82.7 447.4l-.7 .4M90.8 450.4l-.8 .3M252.6 442.5v1.1"/>
<path d="M275 443.3v.7"/>
</g>
<!-- layer: BALLOONS -->
<g fill="none" stroke="#000" stroke-width=".39">
<circle cx="301.3" cy="153.5" r="3.2"/>
<circle cx="177" cy="167.3" r="3.2"/>
<circle cx="219.8" cy="165.9" r="3.2"/>
<circle cx="773.1" cy="171.4" r="3.2"/>
<circle cx="155.3" cy="185.9" r="3.2"/>
<circle cx="770.2" cy="194" r="3.2"/>
<circle cx="116.5" cy="269.7" r="3.2"/>
<circle cx="329.4" cy="313.3" r="2.34"/>
<circle cx="332.7" cy="316.9" r="2.34"/>
<circle cx="181.7" cy="361.3" r="3.6"/>
<circle cx="252.4" cy="370.4" r="3.6"/>
<circle cx="261.4" cy="371.2" r="3.2"/>
</g>
<text font-size="6.9" x="781.7" y="500.4">Inventables</text>
<g font-size="5.6">
<text x="708.1" y="512.6">Extruded Carriage</text>
<text x="802.9" y="522.6">80028</text>
</g>
<g font-size="5.4">
<text x="71.1" y="22.7">1</text>
<text x="172.7" y="22.7">2</text>
<text x="274.3" y="22.7">3</text>
<text x="375.9" y="22.7">4</text>
<text x="477.5" y="22.7">5</text>
<text x="579.1" y="22.7">6</text>
<text x="680.7" y="22.7">7</text>
<text x="782.3" y="22.7">8</text>
<text x="20.9" y="72">F</text>
<text x="327.7" y="98.7">30</text>
<text x="291.1" y="135.5">39 x 2.2 Deep</text>
<text x="230" y="138.2">47.14</text>
<text x="217.8" y="147.3">23.57</text>
<text x="20.9" y="156.6">E</text>
<text x="243.2" y="156.1">43</text>
<text x="221.2" y="163.1">21.5</text>
<text x="292.9" y="162.1">M5 x 0.8 Tapped</text>
<text x="230.2" y="172.6">28</text>
<text x="292.9" y="168">4 Places marked 'A'</text>
<text x="178.7" y="175.5">28</text>
<text x="325.2" y="179.4">5.5 Thru 2 Places</text>
<text x="476.6" y="175.6">65.15</text>
<text x="164.1" y="182.9">7</text>
<text x="228.7" y="183.6">14</text>
<text x="763.4" y="180.1">8 Thru first wall</text>
<text x="534.2" y="189.6">4 Typ.</text>
<text x="767.6" y="189.3">15 x 2 Deep C'Bore</text>
<text x="130.4" y="196.9">5.1</text>
<text x="203.3" y="194.3">76</text>
<text x="335.3" y="193.4">11.25 x 45° C'Sink</text>
<text x="114" y="202.8">2 Places</text>
<text x="330" y="199.4">Breakout into c'bore acceptible</text>
<text x="330" y="205.3">2 Places</text>
<text x="329" y="227.7">30</text>
<text x="573.8" y="226.7">5.1</text>
<text x="55.5" y="232.8">47.14</text>
<text x="557.4" y="232.7">6 Places</text>
<text x="90.3" y="239.2">13.4</text>
<text x="318" y="239.6">14</text>
<text x="402.4" y="238.9">R3 Typ.</text>
<text x="20.9" y="241.3">D</text>
<text x="69.5" y="244.4">23.57</text>
<text x="353.7" y="255.8">M2 x 0.4 Tapped</text>
<text x="426.4" y="256.9">122.5</text>
<text x="534.7" y="254.6">138.5</text>
<text x="780.9" y="254">133.5</text>
<text x="115.5" y="263.7">123.5</text>
<text x="353.7" y="261.7">2 Places</text>
<text x="768.9" y="264">128.5</text>
<text x="129.8" y="276.8">64.6</text>
<text x="147" y="276.8">11</text>
<text x="321.1" y="276.7">9.5</text>
<text x="521.3" y="281.3">116.5</text>
<text x="577" y="276.5">64.6</text>
<text x="335.2" y="283.4">106</text>
<text x="56.3" y="299.8">M4 x 0.7 Tapped</text>
<text x="79.3" y="305.8">4 Places</text>
<text x="143.7" y="301.7">56.3</text>
<text x="317.8" y="308.5">56.68</text>
<text x="129.8" y="323.2">29.5</text>
<text x="577" y="324">29.5</text>
<text x="768.3" y="319.5">4</text>
<text x="20.9" y="325.9">C</text>
<text x="431.3" y="332.6">12</text>
<text x="101.5" y="353.4">7.137</text>
<text x="117.9" y="350.4">+0.08</text>
<text x="163.6" y="349.7">6</text>
<text x="232.6" y="349.7">140</text>
<text x="335.7" y="353.7">R5 Typ.</text>
<text x="634.1" y="348.3">66</text>
<text x="675.3" y="348.3">20</text>
<text x="769.2" y="353.7">R5 Typ</text>
<text x="121.2" y="356.3">0</text>
<text x="171.8" y="357.3">27</text>
<text x="422" y="355.3">R7</text>
<text x="584.1" y="359.4">6</text>
<text x="672.1" y="359.4">140</text>
<text x="108.1" y="362.3">2 Places</text>
<text x="228" y="367.4">138.5</text>
<text x="657.1" y="371.5">+0.08</text>
<text x="640.6" y="374.4">7.137</text>
<text x="660.3" y="377.4">0</text>
<text x="676.8" y="374.4">Thru</text>
<text x="239.8" y="380.7">152</text>
<text x="456.3" y="380.7">Extrusion Profile</text>
<text x="635.3" y="383.4">2 Places</text>
<text x="20.9" y="410.6">B</text>
<text x="681" y="414.1">Extrusion Notes:</text>
<text x="681" y="420">1. All dimensions in millimeters.</text>
<text x="681" y="426">2. Material: Aluminum 6063</text>
<text x="681" y="432">3. Use supplied DXF for profile dimensions.</text>
<text x="681" y="437.9">4. Straightness: 0.0125&quot;/Foot</text>
<text x="681" y="443.9">5. Twist: Less than 0.5°/Foot</text>
<text x="681" y="449.8">6. Angular Tolerances of Profile: ±1°</text>
<text x="681" y="455.8">7. Flatness of profile areas: 0.004&quot;</text>
<text x="681" y="461.7">8. Machining tolerances: +/-0.25mm unless</text>
<text x="690.8" y="467.7">otherwise specified.</text>
<text x="681" y="473.6">9. Finish: Black anodized</text>
<text x="681" y="479.6">10. Parts must be free of any scratches or dents</text>
<text x="690.8" y="485.5">and individually wrapped.</text>
<text x="20.9" y="495.3">A</text>
</g>
<text font-size="4.5" x="784.1" y="511.1">www.inventables.com</text>
<g font-size="4.3">
<text x="769.3" y="30">REVISIONS</text>
<text x="180.4" y="362.9">B</text>
<text x="251.1" y="372">B</text>
<text x="693.7" y="532">SCALE</text>
<text x="782.6" y="532">SHEET 1 OF 1</text>
</g>
<g font-size="4.2">
<text x="209.3" y="212.5">A</text>
<text x="263.6" y="210.8">A</text>
<text x="172.3" y="217.1">B</text>
<text x="199.9" y="218.8">B</text>
<text x="209.1" y="258.4">A</text>
<text x="263.7" y="259.1">A</text>
<text x="192.4" y="274.3">B</text>
<text x="192.9" y="285.7">B</text>
</g>
<g font-size="3.8">
<text x="251.9" y="151.4">F</text>
<text x="300.1" y="154.9">C</text>
<text x="218.6" y="167.3">F</text>
<text x="175.9" y="168.7">E</text>
<text x="772" y="172.8">E</text>
<text x="324.4" y="185.8">F</text>
<text x="154.1" y="187.3">E</text>
<text x="769.1" y="195.4">E</text>
<text x="361.6" y="205.9">F</text>
<text x="115.4" y="271.1">E</text>
<text x="260.2" y="372.6">E</text>
</g>
<g font-size="3.5">
<text x="727.1" y="35.3">SYM</text>
<text x="761.6" y="35.3">DESCRIPTION</text>
<text x="812.3" y="35.3">BY</text>
<text x="824.5" y="35.3">DATE</text>
<text x="729.2" y="40.2">A</text>
<text x="738.2" y="40.2">Release to production</text>
<text x="811.3" y="40.2">BJD</text>
<text x="820.3" y="40.2">12/15/14</text>
<text x="738.2" y="45">27mm was 76mm</text>
<text x="729.2" y="48.8">B</text>
<text x="738.2" y="48.8">143.6mm was 141.36mm</text>
<text x="738.2" y="52.6">55.86mm was 54.36mm</text>
<text x="811.3" y="48.8">BJD</text>
<text x="820.3" y="48.8">1/6/2015</text>
<text x="738.2" y="59">Changed hole chamfer 10.6 was 9.6</text>
<text x="729.2" y="60.9">C</text>
<text x="738.2" y="62.8">Clarified hole sizes</text>
<text x="811.3" y="60.9">BJD</text>
<text x="821.4" y="60.9">1/13/14</text>
<text x="729.2" y="70.9">D</text>
<text x="738.2" y="69">Changed...56.68 was 55.86</text>
<text x="811.3" y="70.9">BJD</text>
<text x="822.4" y="70.9">4/8/15</text>
<text x="738.2" y="72.8">Added 8mm dia. holes</text>
<text x="738.2" y="77.6">Moved 2.2 dia holes</text>
<text x="729.2" y="83.3">E</text>
<text x="738.2" y="81.4">Added (2) M4 holes at (D,2)</text>
<text x="811.3" y="83.3">BJD</text>
<text x="821.4" y="83.3">12/1/15</text>
<text x="738.2" y="85.2">Added c'bore hole at (D,7)</text>
<text x="738.2" y="89">Per ECO-000176</text>
<text x="738.2" y="95.3">Changed countersink</text>
<text x="729.2" y="97.2">F</text>
<text x="738.2" y="99.1">hole sizes and locations</text>
<text x="811.3" y="97.2">BJD</text>
<text x="820.3" y="97.2">11/28/16</text>
<text x="665.2" y="522">BJD</text>
<text x="675.3" y="522">12/5/14</text>
</g>
<g font-size="2.8">
<text x="328.6" y="314.3">B</text>
<text x="331.8" y="318">D</text>
<text x="563.4" y="515.3">THIS DOCUMENT CONTAINS PROPRIETARY INFORMATION</text>
<text x="563.4" y="518.3">OWNED BY INVENTABLES INC. AND MAY NOT BE</text>
<text x="563.4" y="521.4">DUPLICATED OR DISCLOSED IN WHOLE OR IN PART FOR</text>
<text x="633.8" y="518.3">USED,</text>
<text x="649.3" y="521.7">DRAWN</text>
<text x="563.4" y="524.4">ANY PURPOSE INCLUDING DESIGN,MANUFACTURE</text>
<text x="563.4" y="527.5">OR PROCUREMENT WITHOUT THE WRITTEN PERMISSION</text>
<text x="563.4" y="530.5">OF INVENTABLE INC.</text>
<text x="649.3" y="530.2">CHECKER</text>
</g>
</svg>
